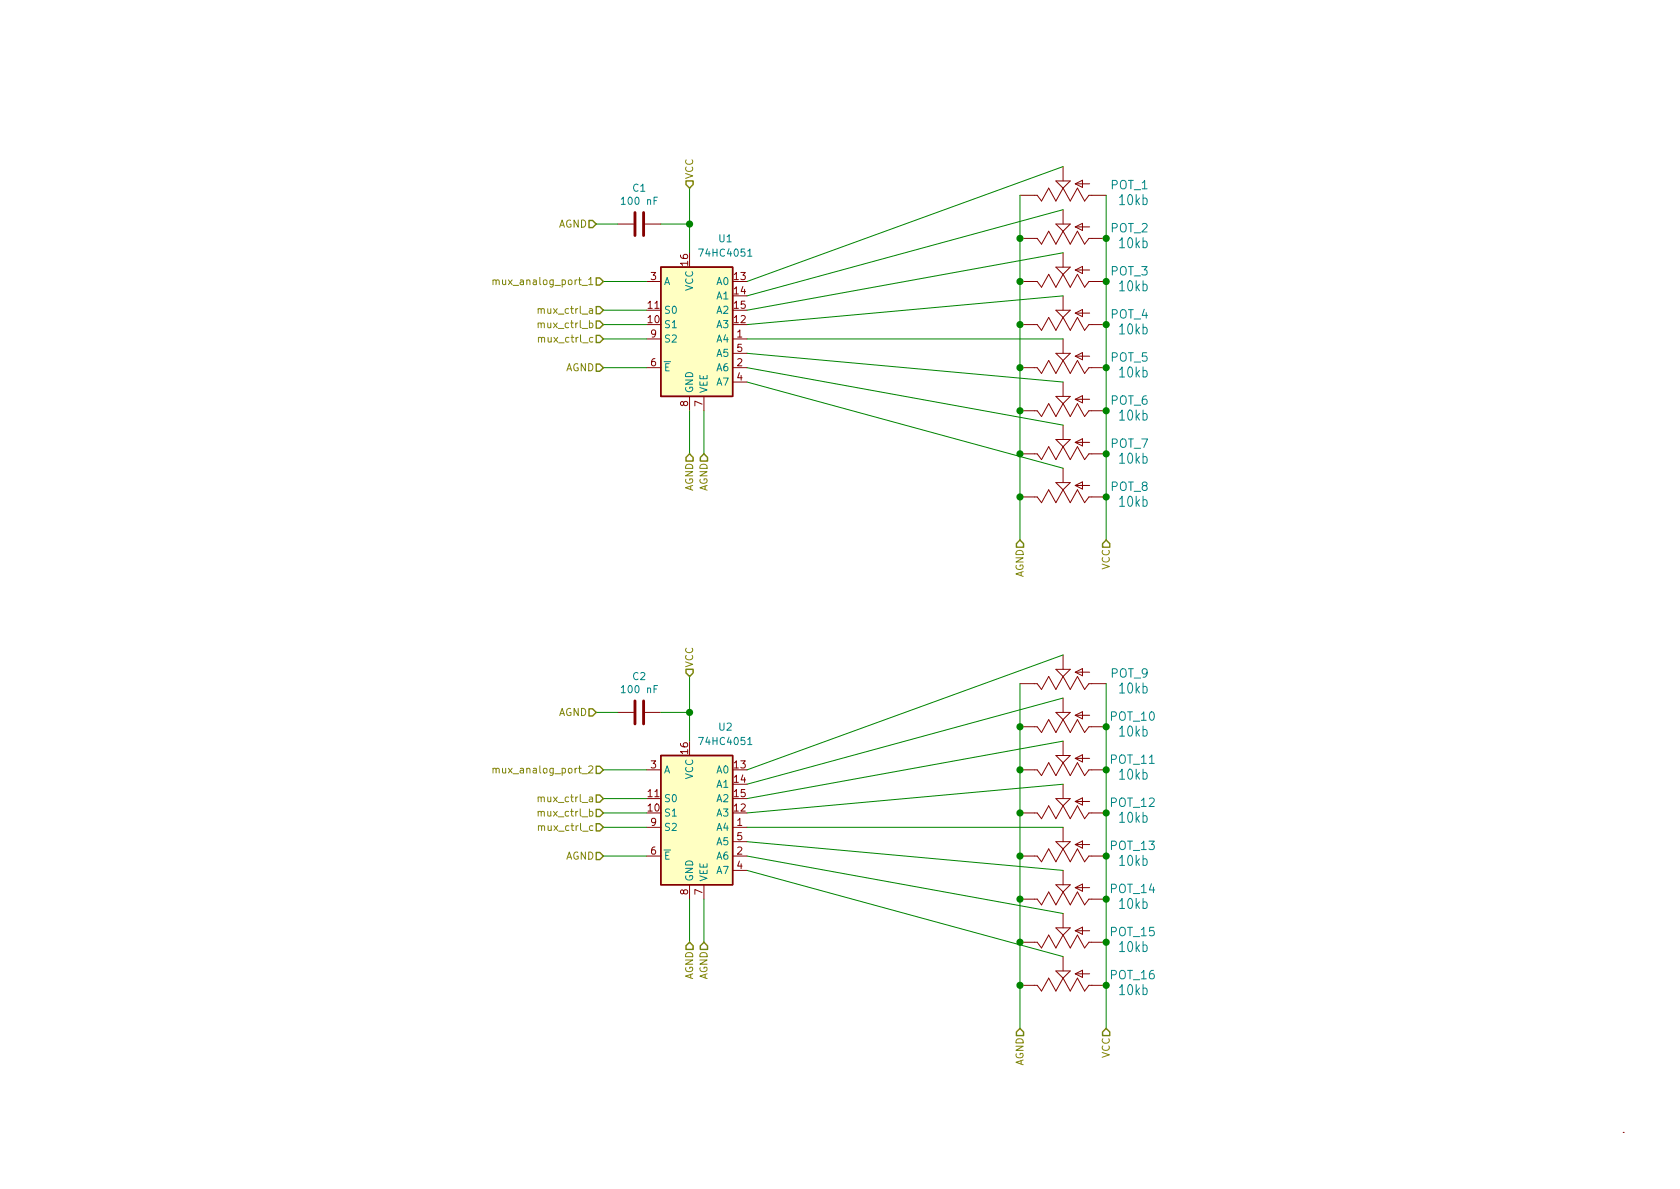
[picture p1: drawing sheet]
<svg xmlns="http://www.w3.org/2000/svg" width="297mm" height="210mm" viewBox="0 0 297 210" stroke-linecap="round" stroke-linejoin="round" font-family="sans-serif">
<g fill="none" stroke="#840000" stroke-width=".18">
<path d="M109.2 39.6h2.8M114 39.6h2.8M186.7 39.6h2.5l-1.2 1.3zM186.7 32h2.5l-1.2 1.3zM188 29.5v2.5M188 37.1v2.5M188 33.3l1.2 2.3 1.3-2.3 1.3 2.3 .7-1.1h3.1M188 33.3l-1.3 2.3-1.3-2.3-1.3 2.3-.7-1.1h-3.1M190.1 32.5l1.3-.6v1.2zM190.1 32.5h2.6M114.3 59.9h2.5M114.3 49.8h2.5"/>
<path d="M129.5 59.9h2.6M186.7 54.9h2.5l-1.2 1.2zM186.7 47.2h2.5l-1.2 1.3zM188 48.5l-1.3 2.3-1.3-2.3-1.3 2.3-.7-1h-3.1M188 48.5l1.2 2.3 1.3-2.3 1.3 2.3 .7-1h3.1M188 56.1l1.2 2.3 1.3-2.3 1.3 2.3 .7-1h3.1M188 56.1l-1.3 2.3-1.3-2.3-1.3 2.3-.7-1h-3.1M188 44.7v2.5M188 52.3v2.6M188 59.9v2.6M188 40.9l1.2 2.3 1.3-2.3 1.3 2.3 .7-1h3.1M188 40.9l-1.3 2.3-1.3-2.3-1.3 2.3-.7-1h-3.1"/>
<path d="M190.1 55.4l1.3-.7v1.3zM190.1 55.4h2.6M190.1 40.1l1.3-.6v1.3zM190.1 47.7l1.3-.6v1.3zM190.1 47.7h2.6M190.1 40.1h2.6M114.3 65h2.5M121.9 70.1v2.5M124.5 70.1v2.5M129.5 65h2.6M129.5 67.6h2.6M129.5 62.5h2.6"/>
<path d="M186.7 62.5h2.5l-1.2 1.2zM186.7 70.1h2.5l-1.2 1.3zM186.7 77.7h2.5l-1.2 1.3zM188 63.7l-1.3 2.3-1.3-2.3-1.3 2.3-.7-1h-3.1M188 63.7l1.2 2.3 1.3-2.3 1.3 2.3 .7-1h3.1M188 67.6v2.5M188 75.2v2.5M188 71.4l1.2 2.3 1.3-2.3 1.3 2.3 .7-1.1h3.1M188 71.4l-1.3 2.3-1.3-2.3-1.3 2.3-.7-1.1h-3.1M188 79l1.2 2.3 1.3-2.3 1.3 2.3 .7-1h3.1M188 79l-1.3 2.3-1.3-2.3-1.3 2.3-.7-1h-3.1M190.1 63l1.3-.6v1.2z"/>
<path d="M190.1 70.6l1.3-.6v1.2zM190.1 78.2l1.3-.6v1.3zM190.1 63h2.6M190.1 70.6h2.6M190.1 78.2h2.6M186.7 85.3h2.5l-1.2 1.3zM188 82.8v2.5M188 86.6l1.2 2.3 1.3-2.3 1.3 2.3 .7-1h3.1M188 86.6l-1.3 2.3-1.3-2.3-1.3 2.3-.7-1h-3.1M190.1 85.8l1.3-.6v1.3zM190.1 85.8h2.6M186.7 118.4h2.5l-1.2 1.2z"/>
<path d="M188 115.8v2.6M188 119.6l1.2 2.3 1.3-2.3 1.3 2.3 .7-1h3.1M188 119.6l-1.3 2.3-1.3-2.3-1.3 2.3-.7-1h-3.1M190.1 118.9l1.3-.7v1.3zM190.1 118.9h2.6M109.2 126h2.8M114 126h2.8M114.3 136.1h2.5M186.7 133.6h2.5l-1.2 1.3zM186.7 126h2.5l-1.2 1.2zM188 123.4v2.6M188 131.1v2.5"/>
<path d="M188 138.7v2.5M188 134.9l1.2 2.3 1.3-2.3 1.3 2.3 .7-1.1h3.1M188 134.9l-1.3 2.3-1.3-2.3-1.3 2.3-.7-1.1h-3.1M188 127.2l1.2 2.3 1.3-2.3 1.3 2.3 .7-1h3.1M188 127.2l-1.3 2.3-1.3-2.3-1.3 2.3-.7-1h-3.1M190.1 126.5l1.3-.6v1.2zM190.1 134.1l1.3-.6v1.2zM190.1 134.1h2.6M190.1 126.5h2.6M114.3 151.4h2.5M114.3 146.3h2.5M121.9 156.5v2.5"/>
<path d="M124.5 156.5v2.5M129.5 151.4h2.6M129.5 148.8h2.6M129.5 146.3h2.6M129.5 153.9h2.6M186.7 141.2h2.5l-1.2 1.3zM186.7 148.8h2.5l-1.2 1.3zM186.7 156.5h2.5l-1.2 1.2zM188 146.3v2.5M188 153.9v2.6M188 142.5l1.2 2.3 1.3-2.3 1.3 2.3 .7-1h3.1M188 142.5l-1.3 2.3-1.3-2.3-1.3 2.3-.7-1h-3.1"/>
<path d="M188 150.1l1.2 2.3 1.3-2.3 1.3 2.3 .7-1h3.1M188 150.1l-1.3 2.3-1.3-2.3-1.3 2.3-.7-1h-3.1M188 157.7l1.2 2.3 1.3-2.3 1.3 2.3 .7-1h3.1M188 157.7l-1.3 2.3-1.3-2.3-1.3 2.3-.7-1h-3.1M190.1 141.7l1.3-.6v1.3zM190.1 149.3l1.3-.6v1.3zM190.1 157l1.3-.7v1.3zM190.1 141.7h2.6M190.1 149.3h2.6M190.1 157h2.6M186.7 171.7h2.5l-1.2 1.3zM186.7 164.1h2.5l-1.2 1.2z"/>
<path d="M188 161.5v2.6M188 169.2v2.5M188 173l1.2 2.3 1.3-2.3 1.3 2.3 .7-1.1h3.1M188 173l-1.3 2.3-1.3-2.3-1.3 2.3-.7-1.1h-3.1M188 165.3l1.2 2.3 1.3-2.3 1.3 2.3 .7-1h3.1M188 165.3l-1.3 2.3-1.3-2.3-1.3 2.3-.7-1h-3.1M190.1 164.6l1.3-.6v1.2zM190.1 172.2l1.3-.6v1.2zM190.1 172.2h2.6M190.1 164.6h2.6M287 200.2h.1"/>
</g>
<g fill="#ffffc2" stroke="#ffffc2" stroke-width=".18">
<path d="M116.8 47.2h12.7v22.9h-12.7z"/>
<path d="M116.8 133.6h12.7v22.9h-12.7z"/>
</g>
<path d="M116.8 47.2h12.7v22.9h-12.7zM116.8 133.6h12.7v22.9h-12.7z" fill="none" stroke="#840000" stroke-width=".25"/>
<path d="M132.2 45.3h.7M132.2 131.7h.7" fill="none" stroke="#008484" stroke-width=".18"/>
<path d="M112.3 37.6v4.1M113.8 37.6v4.1M112.3 123.9v4.1M113.8 123.9v4.1" fill="none" stroke="#840000" stroke-width=".51"/>
<g fill="none" stroke="#008400" stroke-width=".18">
<path d="M105.4 39.6h3.8M116.8 39.6h5.1M121.9 33.3v11.4M180.3 34.5v61M188 29.5l-55.9 20.3M188 37.1l-55.9 15.2M195.6 34.5v61M106.7 54.9h7.6M106.7 57.4h7.6M106.7 59.9h7.6M106.7 49.8h7.6M132.1 59.9h55.9"/>
<path d="M188 44.7l-55.9 10.2M188 52.3l-55.9 5.1M106.7 65h7.6M121.9 72.6v7.7M124.5 72.6v7.7M132.1 65l55.9 10.2M132.1 62.5l55.9 5.1M132.1 67.6l55.9 15.2M121.9 119.6v11.5M188 115.8l-55.9 20.3M105.4 126h3.8M106.7 136.1h7.6"/>
<path d="M116.8 126h5.1M180.3 120.9v61M188 131.1l-55.9 10.1M188 123.4l-55.9 15.3M188 138.7l-55.9 5.1M195.6 120.9v61M106.7 151.4h7.6M106.7 146.3h7.6M106.7 143.8h7.6M106.7 141.2h7.6M121.9 159v7.6M124.5 159v7.6"/>
<path d="M132.1 146.3h55.9M132.1 148.8l55.9 5.1M132.1 151.4l55.9 10.1M132.1 153.9l55.9 15.3"/>
</g>
<g fill="none" stroke="#848400" stroke-width=".25">
<path d="M104.1 39h.7l.6 .6-.6 .7h-.7zM121.3 32h1.3v.6l-.7 .7-.6-.7zM105.4 49.1h.6l.7 .7-.7 .6h-.6zM105.4 59.3h.6l.7 .6-.7 .7h-.6zM105.4 56.8h.6l.7 .6-.7 .6h-.6zM105.4 54.2h.6l.7 .7-.7 .6h-.6zM105.4 64.4h.6l.7 .6-.7 .7h-.6zM121.9 80.3l.7 .6v.6h-1.3v-.6zM124.5 80.3l.6 .6v.6h-1.3v-.6zM180.3 95.5l.7 .6v.7h-1.3v-.7zM195.6 95.5l.6 .6v.7h-1.3v-.7zM121.3 118.4h1.3v.6l-.7 .6-.6-.6z"/>
<path d="M104.1 125.3h.7l.6 .7-.6 .6h-.7zM105.4 135.5h.6l.7 .6-.7 .7h-.6zM105.4 140.6h.6l.7 .6-.7 .7h-.6zM105.4 150.7h.6l.7 .7-.7 .6h-.6zM105.4 145.7h.6l.7 .6-.7 .6h-.6zM105.4 143.1h.6l.7 .7-.7 .6h-.6zM121.9 166.6l.7 .7v.6h-1.3v-.6zM124.5 166.6l.6 .7v.6h-1.3v-.6zM180.3 181.9l.7 .6v.6h-1.3v-.6zM195.6 181.9l.6 .6v.6h-1.3v-.6z"/>
</g>
<g fill="none" stroke="#848400" stroke-width=".18">
<path d="M87.2 49.6l.2-.1h.3v.8M87.2 49.5v.8M87.7 49.7l.2-.2h.3l.1 .8M95.1 57.2l.2-.1 .3 .1 .1 .8M95.1 54.7l.2-.1h.3l.1 .8M95.1 54.6v.8M95.1 57.1v.9M95.2 59.8l.2-.1h.3l.1 .8M95.2 59.7v.8M104.1 49.4l.4-.3v1.2M104.1 50.3h.7M87.2 136l.2-.1h.3v.8"/>
<path d="M87.2 135.9v.8M87.7 136l.2-.1h.3l.1 .8M104.1 135.6l.5-.2 .2 .2v.2v.2l-.8 .7h.8M95.1 141.1l.2-.2 .3 .1 .1 .8M95.1 143.6l.2-.1h.3l.1 .8M95.1 140.9v.9M95.1 143.5v.8M95.2 146.1l.2-.1 .3 .1 .1 .8M95.2 146v.9"/>
</g>
<g fill="#008400" stroke="#008400" stroke-width=".25">
<circle cx="195.6" cy="57.4" r=".51"/>
<circle cx="195.6" cy="143.8" r=".51"/>
<circle cx="195.6" cy="136.1" r=".51"/>
<circle cx="195.6" cy="128.5" r=".51"/>
<circle cx="195.6" cy="65" r=".51"/>
<circle cx="121.9" cy="39.6" r=".51"/>
<circle cx="180.3" cy="80.3" r=".51"/>
<circle cx="195.6" cy="49.8" r=".51"/>
<circle cx="195.6" cy="42.2" r=".51"/>
<circle cx="121.9" cy="126" r=".51"/>
<circle cx="195.6" cy="72.6" r=".51"/>
<circle cx="195.6" cy="151.4" r=".51"/>
<circle cx="180.3" cy="174.2" r=".51"/>
<circle cx="180.3" cy="72.6" r=".51"/>
<circle cx="180.3" cy="65" r=".51"/>
<circle cx="180.3" cy="57.4" r=".51"/>
<circle cx="180.3" cy="49.8" r=".51"/>
<circle cx="180.3" cy="42.2" r=".51"/>
<circle cx="180.3" cy="166.6" r=".51"/>
<circle cx="180.3" cy="159" r=".51"/>
<circle cx="180.3" cy="151.4" r=".51"/>
<circle cx="180.3" cy="136.1" r=".51"/>
<circle cx="180.3" cy="143.8" r=".51"/>
<circle cx="195.6" cy="80.3" r=".51"/>
<circle cx="195.6" cy="174.2" r=".51"/>
<circle cx="195.6" cy="159" r=".51"/>
<circle cx="195.6" cy="166.6" r=".51"/>
<circle cx="195.6" cy="87.9" r=".51"/>
<circle cx="180.3" cy="87.9" r=".51"/>
<circle cx="180.3" cy="128.5" r=".51"/>
</g>
<g font-size="2.5" fill="#008484">
<text x="198" y="36.3">10kb</text>
<text x="198" y="43.9">10kb</text>
<text x="198" y="51.5">10kb</text>
<text x="198" y="59.2">10kb</text>
<text x="198" y="66.8">10kb</text>
<text x="198" y="74.4">10kb</text>
<text x="198" y="82">10kb</text>
<text x="198" y="89.6">10kb</text>
<text x="198" y="122.7">10kb</text>
<text x="198" y="130.3">10kb</text>
<text x="198" y="137.9">10kb</text>
<text x="198" y="145.5">10kb</text>
<text x="198" y="153.1">10kb</text>
<text x="198" y="160.8">10kb</text>
<text x="198" y="168.4">10kb</text>
<text x="198" y="176">10kb</text>
</g>
<g font-size="2.1" fill="#008484">
<text x="196.4" y="33.5">POT_1</text>
<text x="196.4" y="41.1">POT_2</text>
<text x="196.4" y="48.7">POT_3</text>
<text x="196.4" y="56.3">POT_4</text>
<text x="196.4" y="64">POT_5</text>
<text x="196.4" y="71.6">POT_6</text>
<text x="196.4" y="79.2">POT_7</text>
<text x="196.4" y="86.8">POT_8</text>
<text x="196.4" y="119.8">POT_9</text>
<text x="196.4" y="127.5">POT_10</text>
<text x="196.4" y="135.1">POT_11</text>
<text x="196.4" y="142.7">POT_12</text>
<text x="196.4" y="150.3">POT_13</text>
<text x="196.4" y="157.9">POT_14</text>
<text x="196.4" y="165.6">POT_15</text>
<text x="196.4" y="173.2">POT_16</text>
</g>
<g font-size="1.8" fill="#008484">
<text x="111.9" y="33.9">C1</text>
<text x="110.2" y="36.2">100 nF</text>
<text x="124.1" y="45.4">74HC4051</text>
<text x="127.2" y="42.8">U1</text>
<text x="117.3" y="50.4">A</text>
<text x="122.6" y="51.5" transform="rotate(-90 122.6 51.5)">VCC</text>
<text x="126.8" y="50.4">A0</text>
<text x="126.8" y="53">A1</text>
<text x="117.3" y="58">S1</text>
<text x="117.3" y="55.5">S0</text>
<text x="126.8" y="58">A3</text>
<text x="126.8" y="55.5">A2</text>
<text x="117.3" y="65.7">E</text>
<text x="117.3" y="60.6">S2</text>
<text x="126.8" y="60.6">A4</text>
<text x="126.8" y="65.7">A6</text>
<text x="126.8" y="63.1">A5</text>
<text x="122.6" y="69.6" transform="rotate(-90 122.6 69.6)">GND</text>
<text x="125.1" y="69.6" transform="rotate(-90 125.1 69.6)">VEE</text>
<text x="126.8" y="68.2">A7</text>
<text x="110.2" y="122.6">100 nF</text>
<text x="111.9" y="120.3">C2</text>
<text x="124.1" y="131.7">74HC4051</text>
<text x="127.2" y="129.2">U2</text>
<text x="117.3" y="136.8">A</text>
<text x="122.6" y="137.8" transform="rotate(-90 122.6 137.8)">VCC</text>
<text x="126.8" y="136.8">A0</text>
<text x="117.3" y="141.9">S0</text>
<text x="126.8" y="139.3">A1</text>
<text x="126.8" y="141.9">A2</text>
<text x="117.3" y="144.4">S1</text>
<text x="117.3" y="146.9">S2</text>
<text x="126.8" y="146.9">A4</text>
<text x="126.8" y="144.4">A3</text>
<text x="126.8" y="149.5">A5</text>
<text x="117.3" y="152">E</text>
<text x="122.6" y="156" transform="rotate(-90 122.6 156)">GND</text>
<text x="125.1" y="156" transform="rotate(-90 125.1 156)">VEE</text>
<text x="126.8" y="152">A6</text>
<text x="126.8" y="154.6">A7</text>
</g>
<g font-size="1.8" fill="#848400">
<text x="122.6" y="31.7" transform="rotate(-90 122.6 31.7)">VCC</text>
<text x="98.7" y="40.3">AGND</text>
<text x="88.4" y="50.4">mux_analog_port_1</text>
<text x="95.7" y="58">mux_ctrl_b</text>
<text x="95.8" y="55.5">mux_ctrl_a</text>
<text x="95.8" y="60.6">mux_ctrl_c</text>
<text x="99.9" y="65.7">AGND</text>
<text x="122.6" y="87" transform="rotate(-90 122.6 87)">AGND</text>
<text x="125.1" y="87" transform="rotate(-90 125.1 87)">AGND</text>
<text x="196.2" y="100.8" transform="rotate(-90 196.2 100.8)">VCC</text>
<text x="181" y="102.2" transform="rotate(-90 181 102.2)">AGND</text>
<text x="122.6" y="118.1" transform="rotate(-90 122.6 118.1)">VCC</text>
<text x="98.7" y="126.6">AGND</text>
<text x="88.4" y="136.8">mux_analog_port_2</text>
<text x="95.8" y="141.9">mux_ctrl_a</text>
<text x="95.7" y="144.4">mux_ctrl_b</text>
<text x="95.8" y="146.9">mux_ctrl_c</text>
<text x="99.9" y="152">AGND</text>
<text x="122.6" y="173.3" transform="rotate(-90 122.6 173.3)">AGND</text>
<text x="125.1" y="173.3" transform="rotate(-90 125.1 173.3)">AGND</text>
<text x="181" y="188.6" transform="rotate(-90 181 188.6)">AGND</text>
<text x="196.2" y="187.1" transform="rotate(-90 196.2 187.1)">VCC</text>
</g>
<g font-size="1.8" fill="#840000">
<text x="121.7" y="46.9" transform="rotate(-90 121.7 46.9)">16</text>
<text x="115.1" y="49.5">3</text>
<text x="129.8" y="49.5">13</text>
<text x="129.8" y="52.1">14</text>
<text x="114.6" y="57.1">10</text>
<text x="114.6" y="54.6">11</text>
<text x="115.1" y="59.7">9</text>
<text x="129.8" y="57.1">12</text>
<text x="129.8" y="54.6">15</text>
<text x="130.3" y="59.7">1</text>
<text x="115.1" y="64.8">6</text>
<text x="130.3" y="64.8">2</text>
<text x="130.3" y="62.2">5</text>
<text x="121.7" y="71.9" transform="rotate(-90 121.7 71.9)">8</text>
<text x="124.2" y="71.9" transform="rotate(-90 124.2 71.9)">7</text>
<text x="130.3" y="67.3">4</text>
<text x="115.1" y="135.9">3</text>
<text x="121.7" y="133.3" transform="rotate(-90 121.7 133.3)">16</text>
<text x="129.8" y="135.9">13</text>
<text x="114.6" y="143.5">10</text>
<text x="114.6" y="141">11</text>
<text x="129.8" y="143.5">12</text>
<text x="129.8" y="138.4">14</text>
<text x="129.8" y="141">15</text>
<text x="115.1" y="146">9</text>
<text x="130.3" y="146">1</text>
<text x="130.3" y="148.6">5</text>
<text x="115.1" y="151.1">6</text>
<text x="130.3" y="151.1">2</text>
<text x="130.3" y="153.7">4</text>
<text x="121.7" y="158.2" transform="rotate(-90 121.7 158.2)">8</text>
<text x="124.2" y="158.2" transform="rotate(-90 124.2 158.2)">7</text>
</g>
</svg>
